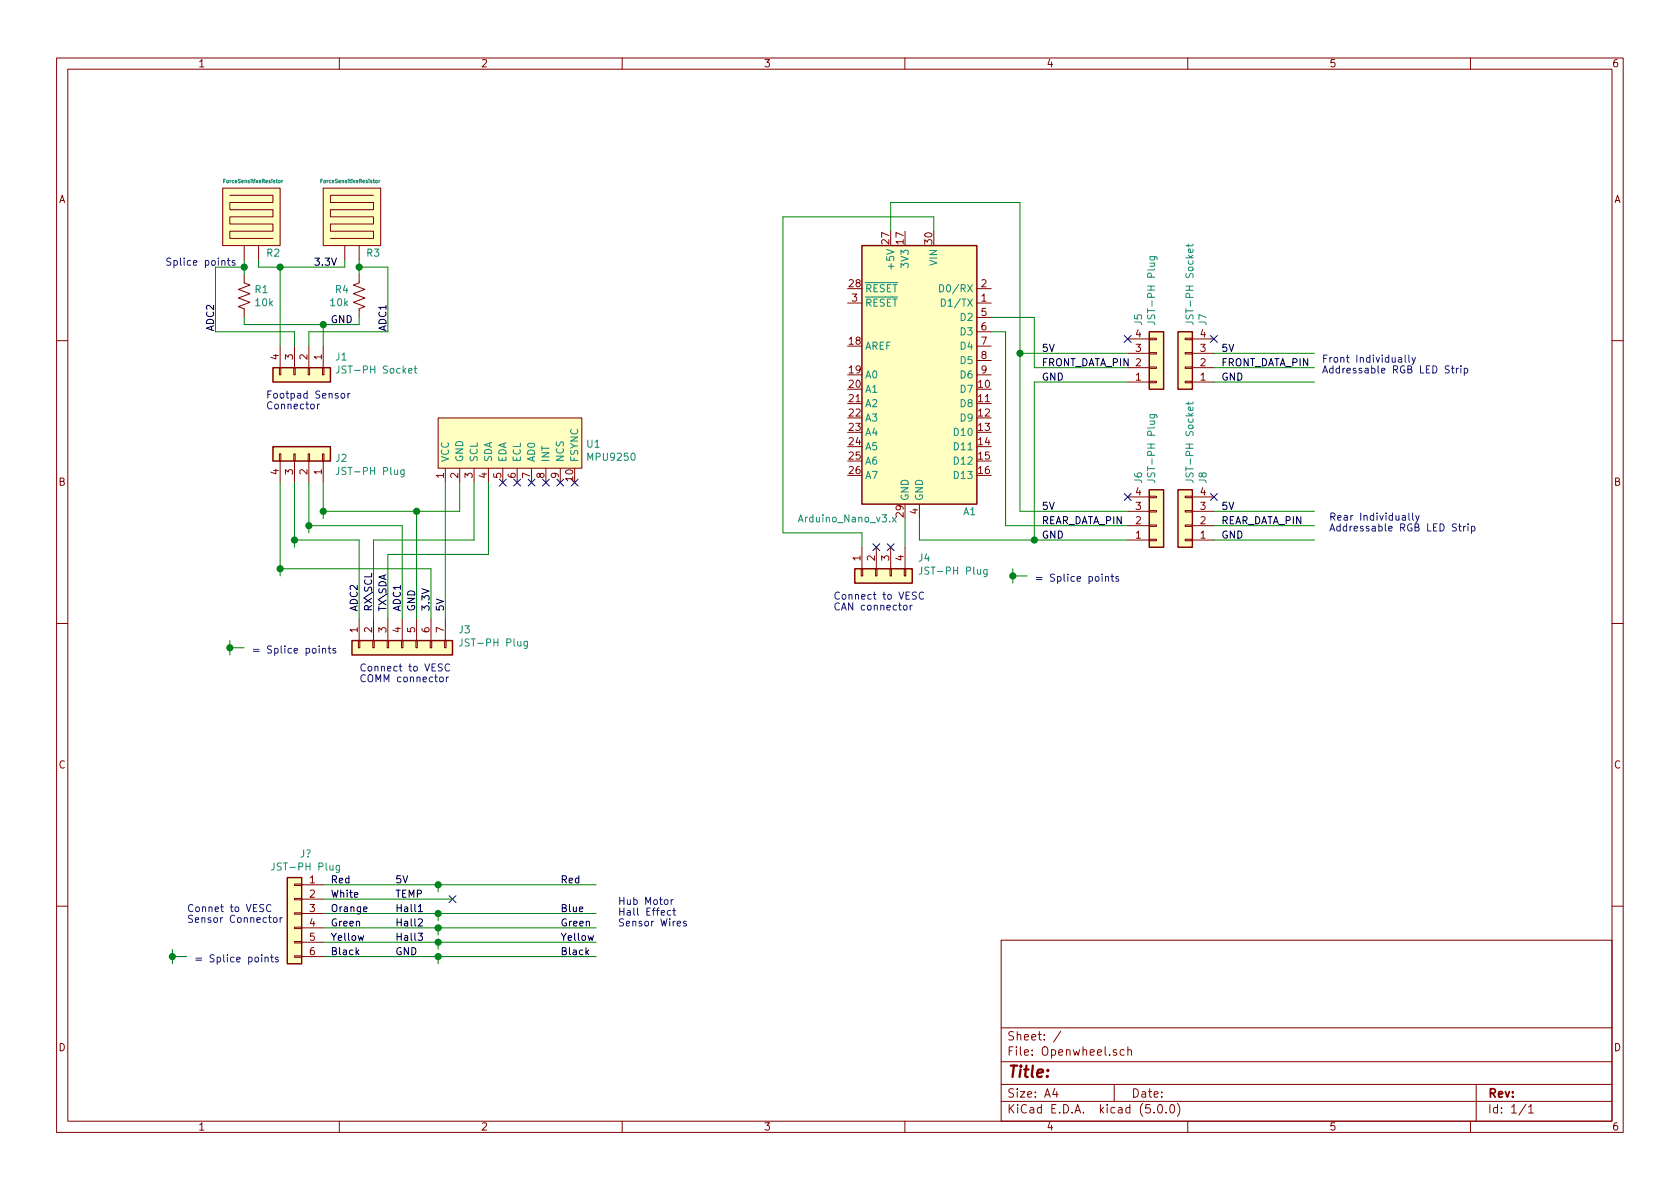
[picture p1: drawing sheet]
<svg xmlns="http://www.w3.org/2000/svg" width="297mm" height="210mm" viewBox="0 0 297 210" stroke-linecap="round" stroke-linejoin="round" font-family="sans-serif">
<g fill="none" stroke="#840000" stroke-width=".18">
<path d="M10 10.3h277v189.9h-277zM12 12.2h273v186.1h-273zM60 10.3v1.9M110 10.3v1.9M160 10.3v1.9M210 10.3v1.9M260 10.3v1.9M39.4 33.3h10.1v10.1h-10.1zM40.6 34.5h7.7v1.3h-7.7v1.3h7.7v1.2h-7.7v1.3h7.7v1.3h-7.7v1.3h7.7M57.1 33.3h10.2v10.1h-10.2zM66 34.5h-7.6v1.3h7.6v1.3h-7.6v1.2h7.6v1.3h-7.6v1.3h7.6v1.3h-7.6M43.2 48.5v1.5l1 .4-2 .8 2 .7-2 .8 2 .8-2 .7 1 .4v1.5"/>
<path d="M43.2 43.4v2.6M45.7 43.4v2.6M61 43.4v2.6M63.5 48.5v1.5l-1 .4 2 .8-2 .7 2 .8-2 .8 2 .7-1 .4v1.5M63.5 43.4v2.6M149.9 53.6h2.5M172.7 53.6h2.6M172.7 51h2.6M172.7 56.1h2.6M172.7 58.7h2.6M199.4 59.9h3.8M203.2 59.8h1.3v.3h-1.3z"/>
<path d="M209.5 59.8h1.3v.3h-1.3zM210.8 59.9h3.8M10 60.2h2M49.4 65h.3v1.3h-.3zM49.5 61.2v3.8M51.9 65h.3v1.3h-.3zM52.1 61.2v3.8M54.5 65h.2v1.3h-.2zM54.6 61.2v3.8M57 65h.3v1.3h-.3zM57.1 61.2v3.8M77.5 73.9h25.4v8.9h-25.4z"/>
<path d="M172.7 61.2h2.6M172.7 63.7h2.6M172.7 66.3h2.6M199.4 67.6h3.8M199.4 65h3.8M199.4 62.5h3.8M203.2 62.4h1.3v.2h-1.3zM203.2 67.4h1.3v.3h-1.3zM203.2 64.9h1.3v.2h-1.3zM209.5 62.4h1.3v.2h-1.3zM209.5 67.4h1.3v.3h-1.3zM209.5 64.9h1.3v.2h-1.3z"/>
<path d="M210.8 67.6h3.8M210.8 65h3.8M210.8 62.5h3.8M285 60.2h2M49.4 80.3h.3v1.2h-.3zM49.5 81.5v3.8M51.9 80.3h.3v1.2h-.3zM52.1 81.5v3.8M54.5 80.3h.2v1.2h-.2zM54.6 81.5v3.8M57 80.3h.3v1.2h-.3zM57.1 81.5v3.8"/>
<path d="M78.7 82.8v2.5M81.3 82.8v2.5M83.8 82.8v2.5M86.4 82.8v2.5M88.9 82.8v2.5M91.4 82.8v2.5M94 82.8v2.5M96.5 82.8v2.5M99.1 82.8v2.5M152.4 96.8v3.8M154.9 96.8v3.8M157.5 96.8v3.8"/>
<path d="M160 96.8v3.8M162.6 89.1v2.6M199.4 95.5h3.8M199.4 93h3.8M199.4 90.4h3.8M199.4 87.9h3.8M203.2 87.8h1.3v.2h-1.3zM203.2 90.3h1.3v.2h-1.3zM203.2 95.4h1.3v.2h-1.3zM203.2 92.8h1.3v.3h-1.3zM209.5 87.8h1.3v.2h-1.3zM209.5 90.3h1.3v.2h-1.3z"/>
<path d="M209.5 95.4h1.3v.2h-1.3zM209.5 92.8h1.3v.3h-1.3zM210.8 95.5h3.8M210.8 93h3.8M210.8 90.4h3.8M210.8 87.9h3.8M10 110.3h2M63.4 113.3h.2v1.2h-.2zM63.5 109.5v3.8M65.9 113.3h.3v1.2h-.3zM66 109.5v3.8M68.5 113.3h.2v1.2h-.2z"/>
<path d="M68.6 109.5v3.8M71 113.3h.2v1.2h-.2zM71.1 109.5v3.8M73.5 113.3h.3v1.2h-.3zM73.7 109.5v3.8M76.1 113.3h.2v1.2h-.2zM76.2 109.5v3.8M78.6 113.3h.3v1.2h-.3zM78.7 109.5v3.8M152.3 100.6h.2v1.2h-.2zM154.8 100.6h.3v1.2h-.3zM157.4 100.6h.2v1.2h-.2z"/>
<path d="M159.9 100.6h.2v1.2h-.2zM285 110.3h2M52.1 158.9h1.2v.2h-1.2zM52.1 156.3h1.2v.3h-1.2zM53.3 156.5h3.8M53.3 159h3.8M10 160.2h2M52.1 166.5h1.2v.2h-1.2zM52.1 169h1.2v.3h-1.2zM52.1 164h1.2v.2h-1.2zM52.1 161.4h1.2v.3h-1.2zM53.3 161.5h3.8"/>
<path d="M53.3 164.1h3.8M53.3 166.6h3.8M53.3 169.2h3.8M177 166.3h108v32h-108zM285 160.2h2M60 198.3v1.9M110 198.3v1.9M160 198.3v1.9M177 194.8h108M177 191.8h108M177 187.8h108M177 181.8h108"/>
<path d="M186.5 192.5l-.4 1h1M186.8 193v1M187.6 182.3l-1.3 2M197 191.8v3M198.8 185.7l-.5-.1-.3 .3 .1 .6 .2 .1 .5-.1M199.4 185.7h.1a.37 .37 0 0 1 .6 .1v.8M199.4 185.1v1.5M204 196.7v.1M204.8 195.5l.4-.2a.94 .94 0 0 1 0 1.5 .79 .79 0 0 1-.4-1.3zM206.2 196.7v.1M207 195.4l.3-.1a.94 .94 0 0 1 0 1.5 .82 .82 0 0 1-.3-1.4zM208.2 195.1a1.71 1.71 0 0 1 0 2.3"/>
<path d="M210 198.3v1.9M260 198.3v1.9M261 191.8v6.5M269.8 195.2l-1.2 2M270.3 195.8l.4-.5v1.5M270.3 196.8h.8"/>
</g>
<g fill="#ffffc2" stroke="#ffffc2" stroke-width=".18">
<path d="M39.4 33.3h10.1v10.1h-10.1z"/>
<path d="M48.3 65h10.1v2.6h-10.1z"/>
<path d="M48.3 79h10.1v2.5h-10.1z"/>
<path d="M57.1 33.3h10.2v10.1h-10.2z"/>
<path d="M62.2 113.3h17.8v2.5h-17.8z"/>
<path d="M77.5 73.9h25.4v8.9h-25.4z"/>
<path d="M152.4 43.4h20.3v45.7h-20.3z"/>
<path d="M151.1 100.6h10.2v2.5h-10.2z"/>
<path d="M203.2 58.7h2.5v10.1h-2.5z"/>
<path d="M208.3 58.7h2.5v10.1h-2.5z"/>
<path d="M203.2 86.6h2.5v10.2h-2.5z"/>
<path d="M208.3 86.6h2.5v10.2h-2.5z"/>
<path d="M50.8 155.2h2.5v15.2h-2.5z"/>
</g>
<g fill="none" stroke="#008484" stroke-width=".18">
<path d="M39.5 32h.3M39.9 31.7h-.4v.6M49.3 32l.2-.1v.4h-.2zM49.8 31.9v.4M50 31.9l-.2 .1M56.7 32h.2M57 31.7h-.3v.6M66.4 32l.3-.1v.4h-.3zM67 31.9v.4M67.2 31.9l-.2 .1M166.1 50.3a.64 .64 0 0 1 .8 .7 .64 .64 0 0 1-.8 .6zM166.4 52.9a.64 .64 0 0 1 .8 .6 .64 .64 0 0 1-.8 .6z"/>
<path d="M202.9 56.9h.9a.39 .39 0 0 1 .4 .5M203.3 45.4h1.2l.1 .2-.1 .3M203.4 45.4l-.1 .3 .3 .3 .5-.1v-.5M209.7 56.9h.9a.39 .39 0 0 1 .3 .5M210.1 43.1v.5M210.9 43.1l-.1 .4h-1.1M59.9 64.7v.9a.39 .39 0 0 1-.5 .4M73.2 65.1h.5M73.4 64.7v1.1l.3 .2M203.3 73.3l1.2 .1 .1 .2-.1 .3M203.4 73.3l-.1 .4 .3 .2 .5-.1v-.5M210.1 71.1v.5"/>
<path d="M210.9 71.1l-.1 .3h-1.1M59.9 82.6v1a.39 .39 0 0 1-.5 .3M71.5 83.1l-.1 1.1-.2 .1h-.3M71.5 83.1h-.4l-.3 .2 .2 .6h.5M157.8 91.5l.6 .8M158.4 91.5l-.6 .8M202.9 84.9h.9a.39 .39 0 0 1 .4 .5M209.7 84.9h.9a.39 .39 0 0 1 .3 .5M81.7 113v.9a.39 .39 0 0 1-.5 .3M93.2 113.4v1.1l-.2 .2-.3-.1M93.2 113.5l-.3-.1-.3 .2 .2 .6h.4M163 100.3v.9a.39 .39 0 0 1-.5 .3"/>
<path d="M174.5 100.7v1.1l-.2 .2-.3-.1M174.5 100.8l-.3-.1-.3 .2 .1 .6h.5M48.5 152.6v.9a.39 .39 0 0 1-.5 .4M60 153v1.2l-.2 .1-.3-.1M60 153.1l-.3-.1-.3 .3 .1 .5h.5"/>
</g>
<g fill="none" stroke="#008400" stroke-width=".18">
<path d="M43.2 47.2h-5.1v11.5h14v2.5M43.2 46v2.5M43.2 56.1v1.3h20.3v-1.3M45.7 46v1.2h15.3v-1.2M49.5 47.2v14M57.1 57.4v3.8M63.5 47.2h5.1v11.5h-14v2.5M63.5 46v2.5M157.5 40.9v-5.1h22.8v54.6h19.1M165.1 40.9v-2.6h-26.7v55.9h14v2.6M175.3 58.7h2.5v34.3h21.6M175.3 56.1h7.6v8.9h16.5"/>
<path d="M180.3 62.5h19.1M199.4 67.6h-16.5v27.9M214.6 62.5h17.8M214.6 65h17.8M214.6 67.6h17.8M49.5 85.3v16.5M52.1 95.5h11.4v14M52.1 85.3v11.5M54.6 85.3v8.9M54.6 93h16.5v16.5M57.1 85.3v6.4M73.7 90.4v19.1"/>
<path d="M78.7 85.3v24.2M81.3 85.3v5.1h-24.2M83.8 85.3v10.2h-17.8v14M86.4 85.3v12.7h-17.8v11.5M160 91.7v5.1M162.6 91.7v3.8h36.8M214.6 95.5h17.8M214.6 93h17.8M214.6 90.4h17.8M40.6 113.3v2.5M40.6 114.5h2.6M49.5 100.6h26.7v8.9"/>
<path d="M179.1 100.6v2.5M179.1 101.8h2.5M57.1 156.5h48.3M57.1 159h22.9M77.5 156.5v1.2M30.5 169.2h2.5M30.5 167.9v2.5M57.1 161.5h48.3M57.1 164.1h48.3M57.1 166.6h48.3M57.1 169.2h48.3M77.5 161.5v1.3"/>
<path d="M77.5 164.1v1.2M77.5 166.6v1.3M77.5 169.2v1.2"/>
</g>
<g fill="#008400" stroke="#008400" stroke-width=".25">
<circle cx="43.2" cy="47.2" r=".51"/>
<circle cx="63.5" cy="47.2" r=".51"/>
<circle cx="49.5" cy="47.2" r=".51"/>
<circle cx="57.2" cy="57.4" r=".51"/>
<circle cx="73.7" cy="90.4" r=".51"/>
<circle cx="182.9" cy="95.5" r=".51"/>
<circle cx="180.3" cy="62.5" r=".51"/>
<circle cx="49.5" cy="100.6" r=".51"/>
<circle cx="52.1" cy="95.5" r=".51"/>
<circle cx="54.6" cy="93" r=".51"/>
<circle cx="57.2" cy="90.4" r=".51"/>
<circle cx="30.5" cy="169.2" r=".51"/>
<circle cx="77.5" cy="156.5" r=".51"/>
<circle cx="77.5" cy="161.5" r=".51"/>
<circle cx="77.5" cy="164.1" r=".51"/>
<circle cx="77.5" cy="166.6" r=".51"/>
<circle cx="77.5" cy="169.2" r=".51"/>
<circle cx="40.6" cy="114.5" r=".51"/>
<circle cx="179.1" cy="101.8" r=".51"/>
</g>
<path d="M152.4 43.4h20.3v45.7h-20.3zM203.2 58.7h2.5v10.1h-2.5zM208.3 58.7h2.5v10.1h-2.5zM48.3 65h10.1v2.6h-10.1zM48.3 79h10.1v2.5h-10.1zM203.2 86.6h2.5v10.2h-2.5zM208.3 86.6h2.5v10.2h-2.5zM62.2 113.3h17.8v2.5h-17.8zM151.1 100.6h10.2v2.5h-10.2zM50.8 155.2h2.5v15.2h-2.5z" fill="none" stroke="#840000" stroke-width=".25"/>
<g fill="none" stroke="#000084" stroke-width=".18">
<path d="M198.8 59.3l1.2 1.2M200 59.3l-1.2 1.2M214 59.3l1.2 1.2M215.2 59.3l-1.2 1.2M88.3 84.7l1.2 1.2M89.5 84.7l-1.2 1.2M90.8 84.7l1.2 1.2M92 84.7l-1.2 1.2M93.4 84.7l1.2 1.2M94.6 84.7l-1.2 1.2M95.9 84.7l1.2 1.2M97.1 84.7l-1.2 1.2"/>
<path d="M98.5 84.7l1.2 1.2M99.7 84.7l-1.2 1.2M101 84.7l1.2 1.2M102.2 84.7l-1.2 1.2M154.3 96.2l1.2 1.2M155.5 96.2l-1.2 1.2M156.9 96.2l1.2 1.2M158.1 96.2l-1.2 1.2M198.8 87.3l1.2 1.2M200 87.3l-1.2 1.2M214 87.3l1.2 1.2M215.2 87.3l-1.2 1.2"/>
<path d="M79.4 158.4l1.2 1.2M80.6 158.4l-1.2 1.2"/>
</g>
<g fill="none" stroke="#0000c2" stroke-width=".18">
<path d="M30.2 45.7l-.5-.1-.2 .2v.3l.6 .3 .1 .3-.2 .2h-.5M41.5 46.1h-.3l-.2 .1 .1 .2 .4 .2v.3h-.5M56.1 71.5v.8M56.5 71.5h-.3l-.1 .2M60.4 69.6h.3l.3 .2v.4l-.3 .2h-.3l-.1-.2zM61.5 69.6v.8M61.9 69.6h-.3l-.1 .2M247.3 63.3h.5v.8M247.8 63.5l-.4 .1-.2 .1 .1 .3h.5M248.4 62.8v1.1l.2 .2M249.1 62.8v1.1l.2 .2M249.7 63.2l.3 .9"/>
<path d="M250.3 63.2l-.5 1.2-.1 .1M256.6 65.1h.5M256.8 64.7v1.1l.3 .2M257.5 65.1v.9M257.9 65.1l-.4 .2M258.3 64.7v.1M258.3 65.1v.9M258.9 65.2l.4-.1 .2 .2-.1 .6h-.5M258.9 65.1v1.3M249.1 90.7v1.1l.2 .2M249.8 90.7v1.1l.2 .2M250.3 91.2l.3 .8"/>
<path d="M250.9 91.2l-.4 1.1-.2 .1M257.9 93.1h.5M258.1 92.6v1.1l.3 .2M258.8 93.1v.8M259.2 93.1l-.4 .2M259.6 92.6v.2M259.6 93.1v.8M260.2 93.1h.3l.3 .2-.1 .5h-.5M260.2 93.1v1.2M57 114.8l.2-.2 .3 .1 .1 .8M57 114.6v.9M58 114.6h.5"/>
<path d="M58.2 114.2v1.1l.3 .2M59.3 114.7l-.3-.1-.1 .2v.2l.4 .1v.3h-.4M77.8 119.8l.3-.1 .3 .3-.1 .5-.3 .1-.2-.2zM78.2 117.5l-.5-.1-.2 .1v.2l.1 .3 .5 .1 .1 .3-.2 .3-.5-.1M78.9 119.7v.9M79.3 119.7l-.4 .3M79.5 117.5a.6 .6 0 0 0-.9 .4 .6 .6 0 0 0 .6 .8l.3-.2M159.8 107.1l.3-.1 .2 .2v.6l-.3 .1-.3-.3zM160.9 107v.9M161.3 107l-.4 .3M162 104.8l-.5-.1-.1 .1-.1 .2 .1 .3 .5 .1 .1 .3-.2 .3-.5-.1M163.3 104.8a.6 .6 0 0 0-.8 .4 .6 .6 0 0 0 .5 .8l.3-.2"/>
<path d="M195.5 102.1l.2-.2 .2 .1 .1 .8M195.5 101.9v.9M196.4 101.9h.5M196.6 101.5v1.1l.3 .2M197.8 102l-.3-.1-.2 .2v.2l.5 .1v.3h-.5M117.5 159.2l.2-.1 .4 .1v.5l-.1 .2h-.3l-.2-.1zM118.7 159.1v.8M119 159.1l-.2 .1-.1 .1M46.6 160l-.4-.1-.2 .2-.1 .2 .1 .2 .5 .2 .1 .3-.2 .2h-.5M46.9 169.4l.2-.1h.2l.1 .8M46.9 169.3v.8M47.5 162.3h.5"/>
<path d="M47.7 161.8v1.1l.3 .2M47.8 169.3h.5M47.9 160.1a.6 .6 0 0 0-.8 .4 .6 .6 0 0 0 .6 .7l.2-.1M48 168.8v1.1l.3 .2M48.4 162.3h.3l.3 .2-.1 .6h-.3l-.2-.1zM49.2 169.3h-.3l-.2 .1v.2l.5 .1v.3h-.5M49.5 162.3v.8M49.9 162.3l-.4 .2M118.6 161.1l-.4-.1-.2 .2 .1 .6h.5M118.9 161h.6M119.2 160.6v1.1l.3 .1M121.3 163l-.3-.1-.2 .2 .1 .2 .4 .1v.3h-.5"/>
</g>
<path d="M63.1 168.3l.3 .5M63.3 165.4l.3 .9 .2-.6 .3 .6 .2-.9M63.4 168l-.4 .5M64.3 160.8l.6-.1-.1-.3h-.3l-.2 .1v.7h.5M73.9 165h.8l-.4 .5 .3 .1 .1 .5-.3 .2-.5-.1M74 160.3l.3-.4v1.3M74 162.6l.4-.1 .3 .3-.8 .9h.8M74 161.2h.7M103.7 168.3l.4 .5M104 165.4l.2 .9 .2-.6 .3 .6 .2-.9M104.1 168l-.5 .5" fill="none" stroke="#000" stroke-width=".18"/>
<text font-size="2.8" fill="#840000" x="178" y="190.5">Title:</text>
<g font-size="2.1" fill="#840000">
<text x="178" y="184">Sheet: /</text>
<text x="178" y="186.7">File: Openwheel.sch</text>
<text x="178" y="196.9">KiCad E.D.A. kicad (5.0.0)</text>
<text x="178" y="194.1">Size: A4</text>
<text x="200" y="194.1">Date:</text>
<text x="263" y="194.1">Rev:</text>
<text x="263" y="196.9">Id: 1/1</text>
</g>
<g font-size="1.8" fill="#840000">
<text x="35" y="11.9">1</text>
<text x="85" y="11.9">2</text>
<text x="135" y="11.9">3</text>
<text x="185" y="11.9">4</text>
<text x="235" y="11.9">5</text>
<text x="285" y="11.9">6</text>
<text x="10.4" y="35.9">A</text>
<text x="285.4" y="35.9">A</text>
<text x="157.2" y="43.1" transform="rotate(-90 157.2 43.1)">27</text>
<text x="159.8" y="43.1" transform="rotate(-90 159.8 43.1)">17</text>
<text x="164.8" y="43.1" transform="rotate(-90 164.8 43.1)">30</text>
<text x="150.2" y="50.8">28</text>
<text x="150.6" y="53.3">3</text>
<text x="173.5" y="53.3">1</text>
<text x="173.5" y="50.8">2</text>
<text x="173.5" y="55.9">5</text>
<text x="173.5" y="58.4">6</text>
<text x="200.8" y="59.7">4</text>
<text x="212.2" y="59.7">4</text>
<text x="49.3" y="63.6" transform="rotate(-90 49.3 63.6)">4</text>
<text x="51.8" y="63.6" transform="rotate(-90 51.8 63.6)">3</text>
<text x="54.4" y="63.6" transform="rotate(-90 54.4 63.6)">2</text>
<text x="56.9" y="63.6" transform="rotate(-90 56.9 63.6)">1</text>
<text x="150.2" y="61">18</text>
<text x="173.5" y="61">7</text>
<text x="173.5" y="63.5">8</text>
<text x="200.8" y="62.2">3</text>
<text x="212.2" y="64.8">2</text>
<text x="212.2" y="62.2">3</text>
<text x="150.2" y="66">19</text>
<text x="150.2" y="68.6">20</text>
<text x="150.2" y="71.1">21</text>
<text x="173" y="68.6">10</text>
<text x="173" y="71.1">11</text>
<text x="173.5" y="66">9</text>
<text x="200.8" y="67.3">1</text>
<text x="212.2" y="67.3">1</text>
<text x="150.2" y="73.7">22</text>
<text x="150.2" y="76.2">23</text>
<text x="173" y="73.7">12</text>
<text x="173" y="76.2">13</text>
<text x="49.3" y="83.9" transform="rotate(-90 49.3 83.9)">4</text>
<text x="51.8" y="83.9" transform="rotate(-90 51.8 83.9)">3</text>
<text x="54.4" y="83.9" transform="rotate(-90 54.4 83.9)">2</text>
<text x="56.9" y="83.9" transform="rotate(-90 56.9 83.9)">1</text>
<text x="150.2" y="78.7">24</text>
<text x="150.2" y="81.3">25</text>
<text x="150.2" y="83.8">26</text>
<text x="173" y="78.7">14</text>
<text x="173" y="81.3">15</text>
<text x="173" y="83.8">16</text>
<text x="10.4" y="85.9">B</text>
<text x="78.5" y="84.6" transform="rotate(-90 78.5 84.6)">1</text>
<text x="81" y="84.6" transform="rotate(-90 81 84.6)">2</text>
<text x="83.6" y="84.6" transform="rotate(-90 83.6 84.6)">3</text>
<text x="86.1" y="84.6" transform="rotate(-90 86.1 84.6)">4</text>
<text x="88.6" y="84.6" transform="rotate(-90 88.6 84.6)">5</text>
<text x="91.2" y="84.6" transform="rotate(-90 91.2 84.6)">6</text>
<text x="93.7" y="84.6" transform="rotate(-90 93.7 84.6)">7</text>
<text x="96.3" y="84.6" transform="rotate(-90 96.3 84.6)">8</text>
<text x="98.8" y="84.6" transform="rotate(-90 98.8 84.6)">9</text>
<text x="101.3" y="85" transform="rotate(-90 101.3 85)">10</text>
<text x="200.8" y="87.6">4</text>
<text x="212.2" y="87.6">4</text>
<text x="285.4" y="85.9">B</text>
<text x="159.8" y="91.4" transform="rotate(-90 159.8 91.4)">29</text>
<text x="162.3" y="90.9" transform="rotate(-90 162.3 90.9)">4</text>
<text x="200.8" y="95.2">1</text>
<text x="200.8" y="92.7">2</text>
<text x="200.8" y="90.2">3</text>
<text x="212.2" y="95.2">1</text>
<text x="212.2" y="92.7">2</text>
<text x="212.2" y="90.2">3</text>
<text x="152.1" y="99.2" transform="rotate(-90 152.1 99.2)">1</text>
<text x="154.7" y="99.2" transform="rotate(-90 154.7 99.2)">2</text>
<text x="157.2" y="99.2" transform="rotate(-90 157.2 99.2)">3</text>
<text x="159.8" y="99.2" transform="rotate(-90 159.8 99.2)">4</text>
<text x="63.2" y="111.9" transform="rotate(-90 63.2 111.9)">1</text>
<text x="65.8" y="111.9" transform="rotate(-90 65.8 111.9)">2</text>
<text x="68.3" y="111.9" transform="rotate(-90 68.3 111.9)">3</text>
<text x="70.9" y="111.9" transform="rotate(-90 70.9 111.9)">4</text>
<text x="73.4" y="111.9" transform="rotate(-90 73.4 111.9)">5</text>
<text x="75.9" y="111.9" transform="rotate(-90 75.9 111.9)">6</text>
<text x="78.5" y="111.9" transform="rotate(-90 78.5 111.9)">7</text>
<text x="10.4" y="135.9">C</text>
<text x="285.4" y="135.9">C</text>
<text x="54.8" y="156.2">1</text>
<text x="54.8" y="158.7">2</text>
<text x="54.8" y="161.3">3</text>
<text x="54.8" y="163.8">4</text>
<text x="54.8" y="166.4">5</text>
<text x="54.8" y="168.9">6</text>
<text x="10.4" y="185.9">D</text>
<text x="285.4" y="185.9">D</text>
<text x="35" y="199.9">1</text>
<text x="85" y="199.9">2</text>
<text x="135" y="199.9">3</text>
<text x="185" y="199.9">4</text>
<text x="235" y="199.9">5</text>
<text x="285" y="199.9">6</text>
</g>
<g font-size="1.8" fill="#0000c2">
<text x="30.9" y="47">Splice points</text>
<text x="233.7" y="64.1">Front Individually</text>
<text x="47" y="70.5">Footpad Sensor</text>
<text x="233.7" y="66">Addressable RGB LED Strip</text>
<text x="47" y="72.4">Connector</text>
<text x="234.9" y="92.1">Rear Individually</text>
<text x="234.9" y="94">Addressable RGB LED Strip</text>
<text x="147.3" y="106">Connect to VESC</text>
<text x="147.3" y="107.9">CAN connector</text>
<text x="182.9" y="102.9">= Splice points</text>
<text x="44.4" y="115.6">= Splice points</text>
<text x="63.5" y="118.7">Connect to VESC</text>
<text x="63.5" y="120.6">COMM connector</text>
<text x="33" y="161.3">Connet to VESC</text>
<text x="109.2" y="160">Hub Motor</text>
<text x="109.2" y="161.9">Hall Effect</text>
<text x="33" y="163.2">Sensor Connector</text>
<text x="109.2" y="163.8">Sensor Wires</text>
<text x="34.3" y="170.2">= Splice points</text>
</g>
<g font-size="1.8" fill="#008484">
<text x="47.2" y="45.4">R2</text>
<text x="64.9" y="45.4">R3</text>
<text x="158.1" y="47.1" transform="rotate(-90 158.1 47.1)">+5V</text>
<text x="160.7" y="47.1" transform="rotate(-90 160.7 47.1)">3V3</text>
<text x="165.7" y="46.9" transform="rotate(-90 165.7 46.9)">VIN</text>
<text x="45.1" y="51.8">R1</text>
<text x="59.3" y="51.8">R4</text>
<text x="152.9" y="51.7">RESET</text>
<text x="167" y="51.7">D0/RX</text>
<text x="45.2" y="54.1">10k</text>
<text x="58.5" y="54.1">10k</text>
<text x="152.9" y="54.2">RESET</text>
<text x="167.2" y="54.2">D1/TX</text>
<text x="170" y="56.8">D2</text>
<text x="170" y="59.3">D3</text>
<text x="201.9" y="57.5" transform="rotate(-90 201.9 57.5)">J5</text>
<text x="204.2" y="56.7" transform="rotate(-90 204.2 56.7)">JST-PH Plug</text>
<text x="211" y="56.6" transform="rotate(-90 211 56.6)">JST-PH Socket</text>
<text x="213.3" y="57.5" transform="rotate(-90 213.3 57.5)">J7</text>
<text x="59.4" y="63.7">J1</text>
<text x="152.9" y="61.8">AREF</text>
<text x="170" y="61.8">D4</text>
<text x="170" y="64.4">D5</text>
<text x="60.3" y="66.1">JST-PH Socket</text>
<text x="152.9" y="66.9">A0</text>
<text x="152.9" y="69.5">A1</text>
<text x="170" y="69.5">D7</text>
<text x="170" y="66.9">D6</text>
<text x="152.9" y="72">A2</text>
<text x="152.9" y="74.5">A3</text>
<text x="152.9" y="77.1">A4</text>
<text x="169" y="77.1">D10</text>
<text x="170" y="72">D8</text>
<text x="170" y="74.5">D9</text>
<text x="59.4" y="81.7">J2</text>
<text x="60.2" y="84">JST-PH Plug</text>
<text x="79.4" y="81.8" transform="rotate(-90 79.4 81.8)">VCC</text>
<text x="81.9" y="81.8" transform="rotate(-90 81.9 81.8)">GND</text>
<text x="84.5" y="81.8" transform="rotate(-90 84.5 81.8)">SCL</text>
<text x="87" y="81.8" transform="rotate(-90 87 81.8)">SDA</text>
<text x="89.5" y="81.8" transform="rotate(-90 89.5 81.8)">EDA</text>
<text x="92.1" y="81.8" transform="rotate(-90 92.1 81.8)">ECL</text>
<text x="94.6" y="81.8" transform="rotate(-90 94.6 81.8)">AD0</text>
<text x="97.2" y="81.8" transform="rotate(-90 97.2 81.8)">INT</text>
<text x="99.7" y="81.8" transform="rotate(-90 99.7 81.8)">NCS</text>
<text x="102.2" y="81.8" transform="rotate(-90 102.2 81.8)">FSYNC</text>
<text x="103.8" y="79.2">U1</text>
<text x="104.2" y="81.5">MPU9250</text>
<text x="152.9" y="79.6">A5</text>
<text x="152.9" y="82.2">A6</text>
<text x="169" y="79.6">D11</text>
<text x="169" y="82.2">D12</text>
<text x="152.9" y="84.7">A7</text>
<text x="160.7" y="88.6" transform="rotate(-90 160.7 88.6)">GND</text>
<text x="163.2" y="88.6" transform="rotate(-90 163.2 88.6)">GND</text>
<text x="169" y="84.7">D13</text>
<text x="201.9" y="85.4" transform="rotate(-90 201.9 85.4)">J6</text>
<text x="204.2" y="84.6" transform="rotate(-90 204.2 84.6)">JST-PH Plug</text>
<text x="211" y="84.6" transform="rotate(-90 211 84.6)">JST-PH Socket</text>
<text x="213.3" y="85.4" transform="rotate(-90 213.3 85.4)">J8</text>
<text x="141.5" y="92.4">Arduino_Nano_v3.x</text>
<text x="170.3" y="91.1">A1</text>
<text x="162.5" y="99.3">J4</text>
<text x="163.3" y="101.6">JST-PH Plug</text>
<text x="81.2" y="112">J3</text>
<text x="82" y="114.3">JST-PH Plug</text>
<text x="48.8" y="153.9">JST-PH Plug</text>
<text x="53.1" y="151.6">J?</text>
</g>
<g font-size="1.8">
<text x="56.1" y="47">3.3V</text>
<text x="37.8" y="58.7" transform="rotate(-90 37.8 58.7)">ADC2</text>
<text x="58.4" y="57.1">GND</text>
<text x="68.3" y="58.7" transform="rotate(-90 68.3 58.7)">ADC1</text>
<text x="184.1" y="64.8">FRONT_DATA_PIN 2</text>
<text x="184.1" y="62.2">5V</text>
<text x="215.9" y="62.2">5V</text>
<text x="215.9" y="64.8">FRONT_DATA_PIN</text>
<text x="184.1" y="67.3">GND</text>
<text x="215.9" y="67.3">GND</text>
<text x="184.1" y="95.2">GND</text>
<text x="184.1" y="92.7">REAR_DATA_PIN</text>
<text x="184.1" y="90.2">5V</text>
<text x="215.9" y="90.2">5V</text>
<text x="215.9" y="92.7">REAR_DATA_PIN</text>
<text x="215.9" y="95.2">GND</text>
<text x="63.2" y="108.2" transform="rotate(-90 63.2 108.2)">ADC2</text>
<text x="65.8" y="108.2" transform="rotate(-90 65.8 108.2)">RX\SCL</text>
<text x="68.3" y="108.2" transform="rotate(-90 68.3 108.2)">TX\SDA</text>
<text x="70.9" y="108.2" transform="rotate(-90 70.9 108.2)">ADC1</text>
<text x="73.4" y="108.2" transform="rotate(-90 73.4 108.2)">GND</text>
<text x="75.9" y="108.2" transform="rotate(-90 75.9 108.2)">3.3V</text>
<text x="78.5" y="108.2" transform="rotate(-90 78.5 108.2)">5V</text>
<text x="58.4" y="158.7">White</text>
<text x="58.4" y="156.2">Red</text>
<text x="58.4" y="161.3">Orange</text>
<text x="69.8" y="156.2">5V</text>
<text x="69.8" y="161.3">Hall1</text>
<text x="69.8" y="158.7">TEMP</text>
<text x="99.1" y="156.2">Red</text>
<text x="99.1" y="161.3">Blue</text>
<text x="58.4" y="163.8">Green</text>
<text x="58.4" y="166.4">Yellow</text>
<text x="69.8" y="163.8">Hall2</text>
<text x="69.8" y="166.4">Hall3</text>
<text x="99.1" y="166.4">Yellow</text>
<text x="99.1" y="163.8">Green</text>
<text x="58.4" y="168.9">Black</text>
<text x="69.8" y="168.9">GND</text>
<text x="99.1" y="168.9">Black</text>
</g>
<g font-size=".9" fill="#008484">
<text x="39.9" y="32.4">ForceSensitiveResistor</text>
<text x="57" y="32.4">ForceSensitiveResistor</text>
</g>
</svg>
